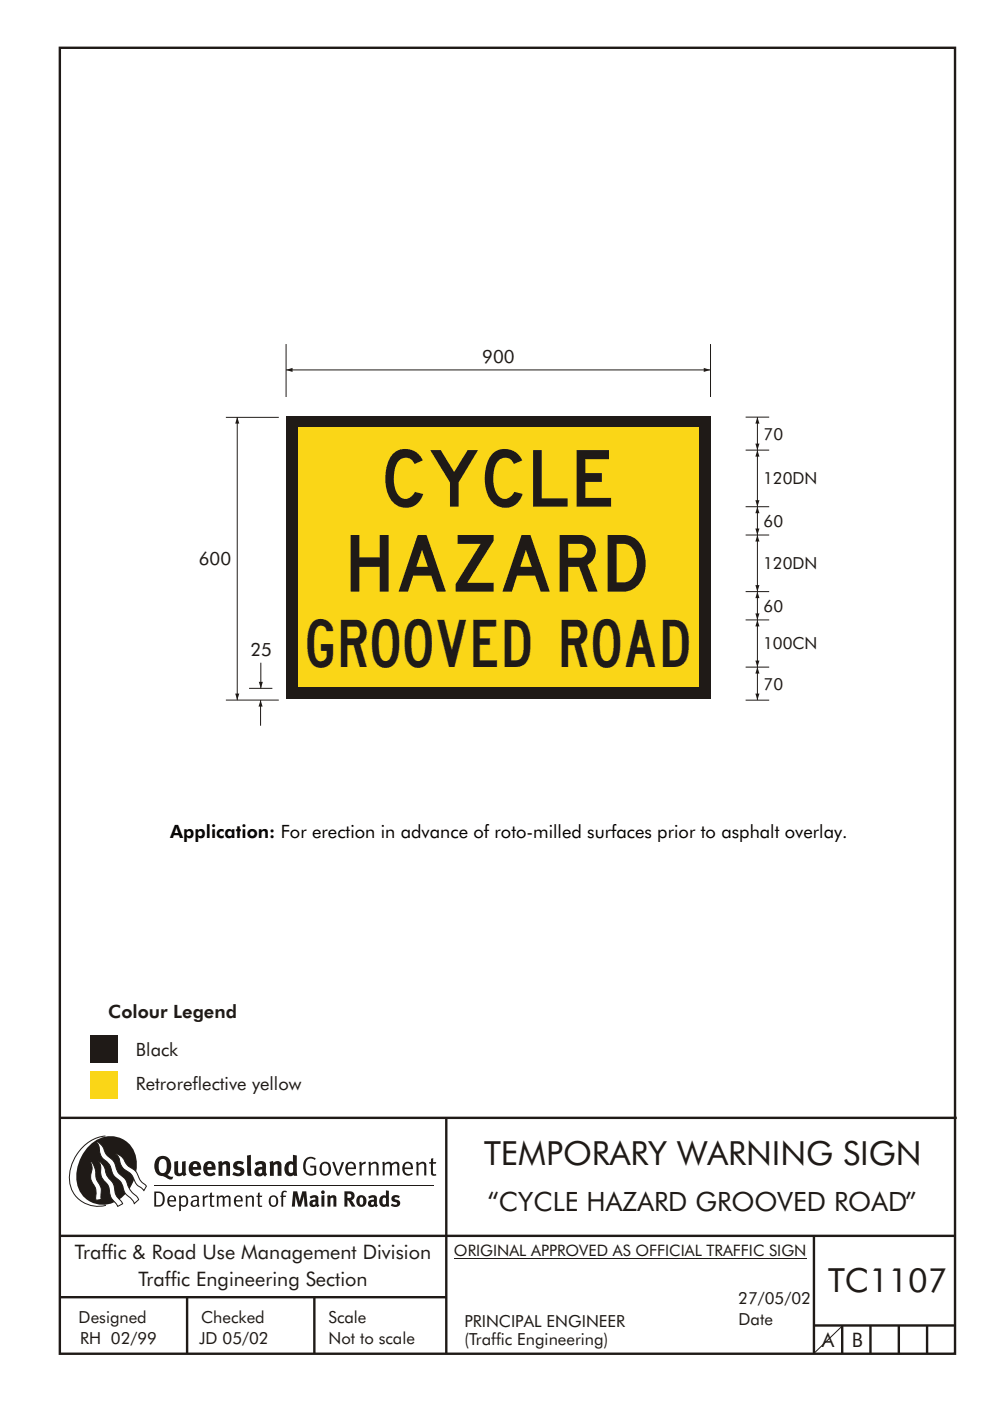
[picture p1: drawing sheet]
<svg xmlns="http://www.w3.org/2000/svg" width="210mm" height="297mm" viewBox="0 0 210 297" stroke-linecap="round" stroke-linejoin="round" font-family="sans-serif">
<g fill="none" stroke="#1f1a17" stroke-width=".51">
<path d="M12.7 10.1h189.9v276.9h-189.9zM12.7 237h190.3M94.7 236.9v50.1M12.7 262h190M12.7 275h82M39.7 275v12M66.7 275v12M172.7 262v25M172.7 281h30M178.7 281v6M184.7 281v6M190.7 281v6"/>
<path d="M196.7 281v6"/>
</g>
<path d="M19.1 219.4h5.9v5.9h-5.9z" fill="#1f1a17"/>
<path d="M19.1 227.1h5.9v5.9h-5.9z" fill="#fad617"/>
<path d="M158.2 88.4h5M158.2 95.4h5M158.2 107.4h5M158.2 113.4h5M158.2 125.4h5M158.2 131.4h5M158.2 141.4h5M158.2 148.4h5M96.3 266.7h74.7" fill="none" stroke="#1f1a17" stroke-width=".21"/>
<path d="M60.7 88.1h90v60h-90z" fill="#1f1a17"/>
<path d="M63.2 90.6h85v55h-85z" fill="#fad617"/>
<path d="M160.7 95.4v12" fill="none" stroke="#1f1a17" stroke-width=".21"/>
<g fill="#1f1a17">
<path d="M160.3 106.1h.8l-.4 1.3z" fill-rule="evenodd"/>
<path d="M160.7 95.4l.4 1.4h-.8z" fill-rule="evenodd"/>
</g>
<path d="M160.7 113.4v12" fill="none" stroke="#1f1a17" stroke-width=".21"/>
<g fill="#1f1a17">
<path d="M160.3 124.1h.8l-.4 1.3z" fill-rule="evenodd"/>
<path d="M160.7 113.4l.4 1.4h-.8z" fill-rule="evenodd"/>
</g>
<path d="M160.7 131.4v10" fill="none" stroke="#1f1a17" stroke-width=".21"/>
<g fill="#1f1a17">
<path d="M160.3 140.1h.8l-.4 1.3z" fill-rule="evenodd"/>
<path d="M160.7 131.4l.4 1.4h-.8z" fill-rule="evenodd"/>
</g>
<path d="M160.7 88.4v7" fill="none" stroke="#1f1a17" stroke-width=".21"/>
<g fill="#1f1a17">
<path d="M160.7 88.4l.4 1.4h-.8l.4-1.4 .4 1.4z" fill-rule="evenodd"/>
<path d="M160.3 94.1h.8l-.4 1.3 .4-1.3-.4 1.3z" fill-rule="evenodd"/>
</g>
<path d="M160.7 141.4v7" fill="none" stroke="#1f1a17" stroke-width=".21"/>
<g fill="#1f1a17">
<path d="M160.7 141.4l.4 1.4h-.8l.4-1.4 .4 1.4z" fill-rule="evenodd"/>
<path d="M160.3 147.1h.8l-.4 1.3 .4-1.3-.4 1.3z" fill-rule="evenodd"/>
</g>
<path d="M160.7 107.4v6" fill="none" stroke="#1f1a17" stroke-width=".21"/>
<g fill="#1f1a17">
<path d="M160.7 107.4l.4 1.4h-.8l.4-1.4 .4 1.4z" fill-rule="evenodd"/>
<path d="M160.3 112.1h.8l-.4 1.3 .4-1.3-.4 1.3z" fill-rule="evenodd"/>
</g>
<path d="M160.7 125.4v6" fill="none" stroke="#1f1a17" stroke-width=".21"/>
<g fill="#1f1a17">
<path d="M160.7 125.4l.4 1.4h-.8l.4-1.4 .4 1.4z" fill-rule="evenodd"/>
<path d="M160.3 130.1h.8l-.4 1.3 .4-1.3-.4 1.3z" fill-rule="evenodd"/>
</g>
<path d="M60.7 78.4h90" fill="none" stroke="#1f1a17" stroke-width=".21"/>
<g fill="#1f1a17">
<path d="M60.7 78.4l1.4-.4v.9l-1.4-.5 1.4-.4z" fill-rule="evenodd"/>
<path d="M149.3 78l1.4 .4-1.4 .5v-.9l1.4 .4z" fill-rule="evenodd"/>
</g>
<path d="M50.3 88.4v60" fill="none" stroke="#1f1a17" stroke-width=".21"/>
<g fill="#1f1a17">
<path d="M49.9 147.1h.9l-.5 1.3z" fill-rule="evenodd"/>
<path d="M50.3 88.4l.5 1.4h-.9z" fill-rule="evenodd"/>
</g>
<path d="M60.7 72.9v11.3M150.7 72.9v11.3M52.8 145.9h5M55.3 148.4v5.5" fill="none" stroke="#1f1a17" stroke-width=".21"/>
<path d="M55.3 148.4l.4 1.4h-.8l.4-1.4 .4 1.4z" fill-rule="evenodd" fill="#1f1a17"/>
<path d="M55.3 140.5v5.4" fill="none" stroke="#1f1a17" stroke-width=".21"/>
<path d="M54.9 144.6h.9l-.5 1.3z" fill-rule="evenodd" fill="#1f1a17"/>
<path d="M47.9 88.5h11.2M47.9 148.4h11.2" fill="none" stroke="#1f1a17" stroke-width=".21"/>
<g fill="#1f1a17">
<path d="M64.9 245.6a1.61 1.61 0 0 1 2.1 .1l-.2 .2a1.17 1.17 0 0 0-1.4-.1 1.17 1.17 0 0 0-.6 1.2 1.42 1.42 0 0 0 1.2 1.9l.7-.2v-1.2h-.8l-.1-.4h1.3v1.9a1.82 1.82 0 0 1-2.2-.1 1.82 1.82 0 0 1-.6-2.1l.2-.7z" fill-rule="evenodd"/>
<path d="M68.2 246.6a1.77 1.77 0 0 0 .4 2.6 1.39 1.39 0 0 0 1.4-.5 1.39 1.39 0 0 0 .2-1.5 1.19 1.19 0 0 0-2-.6zM68.5 246.8a.83 .83 0 0 1 1 .1 .83 .83 0 0 1 .2 1 .75 .75 0 0 1-.6 1 .75 .75 0 0 1-.8-.8v-.9z" fill-rule="evenodd"/>
<path d="M70.5 246.4l.4-.1 .8 2.4 .8-2.3h.5l-1.1 2.8h-.4z" fill-rule="evenodd"/>
<path d="M73.6 246.7a1.74 1.74 0 0 0 .5 2.5h.9l.5-.3-.2-.3a.89 .89 0 0 1-1.1 .2 .89 .89 0 0 1-.4-.9h1.7a1.15 1.15 0 0 0-.4-1.4 1.15 1.15 0 0 0-1.5 .2zM74 246.9a.67 .67 0 0 1 .8-.1 .67 .67 0 0 1 .3 .7h-1.3z" fill-rule="evenodd"/>
<path d="M76.2 246.4l.4-.1 .1 .5 .5-.4 .5-.1-.2 .5a.61 .61 0 0 0-.8 .6v1.8h-.4z" fill-rule="evenodd"/>
<path d="M78.1 246.4l.5-.1 .1 .5a.89 .89 0 0 1 .9-.5 .89 .89 0 0 1 .7 .8v2.1h-.4v-2.1l-.1-.3-.3-.1-.8 .4v2.1h-.4z" fill-rule="evenodd"/>
<path d="M81.1 246.4l.4-.1 .1 .4a.83 .83 0 0 1 .8-.4 .83 .83 0 0 1 .7 .5 .86 .86 0 0 1 .9-.5 .86 .86 0 0 1 .7 .8v2.1h-.4l-.1-2.3a.5 .5 0 0 0-.8 0l-.2 .2v2.1h-.5v-2.2l-.4-.3-.7 .4v2.1h-.4z" fill-rule="evenodd"/>
<path d="M85.7 246.7a1.74 1.74 0 0 0 .5 2.5h.9l.5-.3-.2-.3a.89 .89 0 0 1-1.1 .2 .89 .89 0 0 1-.4-.9h1.7a1.15 1.15 0 0 0-.5-1.4 1.15 1.15 0 0 0-1.4 .2zM86 246.9a.67 .67 0 0 1 .9-.1 .67 .67 0 0 1 .3 .7h-1.3z" fill-rule="evenodd"/>
<path d="M88.3 246.4l.4-.1 .1 .5a.89 .89 0 0 1 .9-.5 .89 .89 0 0 1 .7 .8v2.1h-.4v-2.1l-.1-.3-.3-.1-.8 .4v2.1h-.4z" fill-rule="evenodd"/>
<path d="M91.5 245.7l.4-.2v.9h.7l-.2 .3h-.5v2.1l.1 .1h.5l.1 .3a.71 .71 0 0 1-1.2-.5v-2h-.3v-.3h.3z" fill-rule="evenodd"/>
<path d="M37 246.3l.8-.2v2a.46 .46 0 0 0 .2 .7 .46 .46 0 0 0 .6-.3v-2.2l.8-.1v2.3l.2 .6-.6 .3-.2-.3a1.03 1.03 0 0 1-1.2 .2 1.03 1.03 0 0 1-.6-1z" fill-rule="evenodd"/>
<path d="M40.4 246.6a1.64 1.64 0 0 0 0 2.3 1.64 1.64 0 0 0 2.3 .1l-.4-.5a.78 .78 0 0 1-.9 .3 .78 .78 0 0 1-.5-.8h1.8a1.37 1.37 0 0 0-.6-1.6 1.37 1.37 0 0 0-1.7 .2zM41 246.9a.48 .48 0 0 1 .7-.1 .48 .48 0 0 1 .2 .6h-1z" fill-rule="evenodd"/>
<path d="M43.5 246.6a1.65 1.65 0 0 0-.2 2 1.65 1.65 0 0 0 1.9 .7l.5-.3-.3-.5a.78 .78 0 0 1-.9 .3 .78 .78 0 0 1-.5-.8h1.8a1.37 1.37 0 0 0-.6-1.6 1.37 1.37 0 0 0-1.7 .2zM44.1 246.9a.48 .48 0 0 1 .6-.1 .48 .48 0 0 1 .2 .6h-.9z" fill-rule="evenodd"/>
<path d="M46.3 246.4l.7-.3 .1 .4a.95 .95 0 0 1 1-.3 .95 .95 0 0 1 .7 .9v2.2h-.8v-2.3l-.3-.2-.5 .3v2.2h-.8z" fill-rule="evenodd"/>
<path d="M49.7 246.5a1.73 1.73 0 0 1 2-.1l-.2 .6-.6-.2a.42 .42 0 0 0-.6 .3l.2 .2a1.23 1.23 0 0 1 1.4 1 1.47 1.47 0 0 1-2.3 .9l-.3-.1 .3-.6 .7 .3a.47 .47 0 0 0 .7-.3 .87 .87 0 0 0-1-.6l-.4-.2-.1-.4z" fill-rule="evenodd"/>
<path d="M54.1 246.6l.3 .6 .3-.2a.62 .62 0 0 1 .9 0v.4a1.21 1.21 0 0 0-1.3 .3 1.21 1.21 0 0 0-.2 1.4 1.19 1.19 0 0 0 1.7 0l.5 .3 .4-.4-.3-.4v-1.3a.96 .96 0 0 0-1.3-1.1zM55 248.1l.6-.1v.6a.43 .43 0 0 1-.6 .1 .43 .43 0 0 1 0-.6z" fill-rule="evenodd"/>
<path d="M57.2 246.4l.7-.3 .1 .4a.95 .95 0 0 1 1-.3 .95 .95 0 0 1 .7 .9v2.2h-.8v-2.3l-.3-.2-.5 .3v2.2h-.8z" fill-rule="evenodd"/>
<path d="M62.2 244.8v1.6a1.29 1.29 0 0 0-1.4 .1 1.29 1.29 0 0 0-.5 1.3 1.24 1.24 0 0 0 .5 1.4 1.24 1.24 0 0 0 1.5-.1l.1 .2h.7l-.1-4.3zM61.5 246.9h.4l.3 .1v1.5l-.3 .2a.48 .48 0 0 1-.6-.5 1.52 1.52 0 0 1 .2-1.3z" fill-rule="evenodd"/>
<path d="M52.4 245l.8-.2 .2 4.5h-.8l-.1-.2z" fill-rule="evenodd"/>
</g>
<path d="M22.4 240.9a9 9 0 0 0-7.4 10.8 6.2 6.2 0 0 0 7.5 3.9M32.7 251.4h59.4" fill="none" stroke="#1f1a17" stroke-width=".21"/>
<path d="M19.1 242.7a5.7 5.7 0 0 1 6.5-1.4 5.7 5.7 0 0 1 3.4 5.7 8.6 8.6 0 0 1-6.2 8.4 5.7 5.7 0 0 1-6.5-7.1 9.9 9.9 0 0 1 2.8-5.6z" fill-rule="evenodd" fill="#1f1a17"/>
<path d="M24.4 244.6a3.1 3.1 0 0 1 2.3 2.1l.8 .8a3.2 3.2 0 0 1 2 2.3l.4 .7 1.2 1-.6 .9-.2-.3a3.5 3.5 0 0 1-1.9-2 3.8 3.8 0 0 0-2.1-2.2 3.5 3.5 0 0 1-1-2.3zM20.4 242a3.4 3.4 0 0 1 1.9 2.4l.7 .9a3.3 3.3 0 0 1 1.7 2.5 4.4 4.4 0 0 0 1.7 2l.3 .3a6.1 6.1 0 0 0 2.5 3.7l.2 .5-.9 .9a6.1 6.1 0 0 0-1.9-2.2l-.4-.7a3.6 3.6 0 0 0-1.9-2.8l-.6-1.1a3.6 3.6 0 0 0-1.9-2.8 3.7 3.7 0 0 1-.8-2.4zM21 246.2a3.4 3.4 0 0 1 1.5 2.7l.6 .9a3.8 3.8 0 0 1 1.4 3.1l.3 .8 1.2 1.5-1 .6-.5-.8a3.2 3.2 0 0 1-1.3-2.8 4.3 4.3 0 0 0-1.4-2.2 4.7 4.7 0 0 1-.5-2.9zM19.2 246.1a5.1 5.1 0 0 1 1.2 3.7l.3 .7a3.1 3.1 0 0 1 .7 3l.1 .8-1.1 .2-.1-.8a3.5 3.5 0 0 0-.9-3.2 3.6 3.6 0 0 1 .1-2.6z" fill-rule="evenodd" fill="#fff" stroke="#1f1a17" stroke-width=".21"/>
<g fill="#1f1a17">
<path d="M33.4 245.5a2.51 2.51 0 0 0 .4 3.7l.8 .2a2.78 2.78 0 0 0 2 .6l.2-.5h-.6l-.7-.4a2.56 2.56 0 0 0 0-3.8 1.83 1.83 0 0 0-2.1 .2zM34 245.9a.87 .87 0 0 1 1 0 .87 .87 0 0 1 .4 .9v.4a1.17 1.17 0 0 1-.9 1.5h-.3a2.38 2.38 0 0 1-.2-2.8z" fill-rule="evenodd"/>
<path d="M33.1 252.9v2.6a1.12 1.12 0 0 0 1.2-.3 1.12 1.12 0 0 0 .2-1.1l-.1-.6-.3-.4zM32.7 252.6h1.1a1.67 1.67 0 0 1 1.2 1.7 1.67 1.67 0 0 1-1.3 1.5h-1zM36.1 253.9l-.2 .6h1.1a.55 .55 0 0 0-.3-.7 .55 .55 0 0 0-.6 .1zM35.8 253.8a.95 .95 0 0 1 1.2-.2 .95 .95 0 0 1 .4 1.1h-1.5a.72 .72 0 0 0 .4 .8 .72 .72 0 0 0 .9-.1l.1 .2a1.15 1.15 0 0 1-1.5 0 1.15 1.15 0 0 1-.2-1.5zM38.4 254.1v1.2a.7 .7 0 0 0 .9 .1 .7 .7 0 0 0 .2-.9 .61 .61 0 0 0-.4-.7 .61 .61 0 0 0-.7 .3zM38 253.5l.3-.1 .1 .4a.95 .95 0 0 1 1.2-.1 .95 .95 0 0 1 .3 1.1 .92 .92 0 0 1-.5 1 .92 .92 0 0 1-1-.2v1.1l-.4 .1zM40.9 254.9a.5 .5 0 0 0 .2 .7 .5 .5 0 0 0 .7-.3v-.7zM40.5 253.8a1 1 0 0 1 1.7 .2v1.4l.2 .3-.2 .2-.3-.3a.78 .78 0 0 1-1.4-.1 .78 .78 0 0 1 .8-1.1h.5a.58 .58 0 0 0-.3-.7 .58 .58 0 0 0-.7 .3zM43 253.5l.3-.1 .1 .4 .3-.3h.5l-.2 .3a.52 .52 0 0 0-.6 .6v1.4h-.4zM44.6 252.9l.4-.1-.1 .7h.6l-.1 .3h-.5v1.5a.35 .35 0 0 0 .6 .3v.2a.57 .57 0 0 1-.6 .1 .57 .57 0 0 1-.3-.5v-1.6h-.3v-.3h.3zM45.9 253.5l.4-.1 .1 .4 .2-.2a.64 .64 0 0 1 1 .2 .7 .7 0 0 1 .8-.4 .7 .7 0 0 1 .5 .7v1.7h-.4v-1.7l-.2-.3-.7 .3v1.7h-.3v-1.6a.38 .38 0 0 0-.3-.5 .38 .38 0 0 0-.5 .3l-.1 .1v1.7h-.4zM50.2 253.9l-.2 .6h1.1a.55 .55 0 0 0-.2-.7 .55 .55 0 0 0-.7 .1zM49.9 253.8a.95 .95 0 0 1 1.2-.2 .95 .95 0 0 1 .4 1.1h-1.5a.72 .72 0 0 0 .4 .8 .72 .72 0 0 0 .9-.1l.1 .2a1.15 1.15 0 0 1-1.5 0 1.15 1.15 0 0 1-.2-1.5zM52.1 253.5l.3-.1 .1 .4a.72 .72 0 0 1 .8-.4 .72 .72 0 0 1 .6 .7v1.7h-.4v-1.5a.45 .45 0 0 0-.3-.6 .45 .45 0 0 0-.5 .3l-.2 .1v1.7h-.3zM54.7 252.9l.4-.1v.7h.6l-.1 .3h-.5v1.5a.35 .35 0 0 0 .5 .3v.2a.57 .57 0 0 1-.6 .1 .57 .57 0 0 1-.3-.5v-1.6h-.3v-.3h.3zM57.6 253.9l-.2 .7a.65 .65 0 0 0 .3 .9 .65 .65 0 0 0 .8-.3l.1-.1a.93 .93 0 0 0-.7-1.4zM57.3 253.8a1.12 1.12 0 0 1 1.4 0 1.12 1.12 0 0 1 .2 1.4 1.01 1.01 0 0 1-1.2 .7 1.01 1.01 0 0 1-.7-1.2zM59.9 252.6l.5-.2 .5 .2-.2 .2-.3-.1-.3 .2v.6h.6l-.1 .3h-.5v2h-.4v-2h-.2v-.3h.2zM62.2 252.6l-.3 3.2h.7l.1-2.2 .6 2.2h.5l.7-2.2 .1 2.2h.7l-.3-3.2h-.9l-.5 2.1-.5-2.1zM65.7 253.7l.3 .5a.51 .51 0 0 1 .5-.3 .51 .51 0 0 1 .4 .4v.1a.88 .88 0 0 0-1.1 .3 .88 .88 0 0 0 .2 1.1 .9 .9 0 0 0 1.1-.1l.3 .3 .4-.4-.3-.3v-1.1a.87 .87 0 0 0-.4-.8 .87 .87 0 0 0-1 .1zM66.4 254.9l.5-.1v.5l-.1 .1h-.3l-.2-.1zM68.2 253.5v2.3h.6v-2.4zM68.1 252.8a.4 .4 0 0 0 .8 0 .4 .4 0 0 0-.8 0zM69.4 253.5l.1 2.3h.6v-1.7a.33 .33 0 0 1 .4-.2 .33 .33 0 0 1 .2 .4v1.5h.7v-1.7a.75 .75 0 0 0-.6-.7 .75 .75 0 0 0-.8 .3v-.3zM73.1 252.6v3.2h.6v-1.3l.3 .2 .7 1.1h.7l-.9-1.4a.94 .94 0 0 0 .7-1 .94 .94 0 0 0-.9-.8zM73.7 253.1a.51 .51 0 0 1 .7 .1 .51 .51 0 0 1-.1 .8h-.6zM75.9 253.7a1.19 1.19 0 0 0-.1 1.8 1.19 1.19 0 0 0 1.7-.1 1.19 1.19 0 0 0 0-1.6 1.19 1.19 0 0 0-1.6-.1zM76.5 253.9h.2a.99 .99 0 0 1 0 1.5 1.06 1.06 0 0 1-.2-1.5zM78.1 253.7l.3 .5a.51 .51 0 0 1 .5-.3 .51 .51 0 0 1 .4 .4v.1a.88 .88 0 0 0-1.1 .3 .88 .88 0 0 0 .2 1.1 .9 .9 0 0 0 1.1-.1l.3 .3 .4-.4-.2-.3v-1.1a.87 .87 0 0 0-.5-.8 .87 .87 0 0 0-1 .1zM78.9 254.9l.4-.1v.5l-.1 .1h-.3l-.2-.1zM81.9 252.4v1.2a1.2 1.2 0 0 0-1.4 .5 1.2 1.2 0 0 0 .2 1.5l.5 .3 .8-.2v.1h.6l-.1-3.3zM81.4 254l.5 .1-.1 1.2a.46 .46 0 0 1-.5 0 .46 .46 0 0 1-.2-.6zM83.3 253.6a.79 .79 0 0 0-.2 1 .79 .79 0 0 0 1 .3 .33 .33 0 0 1 0 .5 .33 .33 0 0 1-.5 0l-.5-.2-.2 .4a1.15 1.15 0 0 0 1.2 .3 1.15 1.15 0 0 0 .8-1 1.49 1.49 0 0 0-1.2-.7 .4 .4 0 0 1 .3-.4 .4 .4 0 0 1 .4 .1l.2 .1 .2-.4a1.47 1.47 0 0 0-1.5 0z" fill-rule="evenodd"/>
</g>
<path d="M178.7 281.2l-6 5.7" fill="none" stroke="#1f1a17" stroke-width=".21"/>
<g font-size="12" fill="#1f1a17">
<text x="81.7" y="107.4">CYCLE</text>
<text x="74.4" y="125.4">HAZARD</text>
</g>
<text font-size="10" fill="#1f1a17" x="65.2" y="141.4">GROOVED ROAD</text>
<g font-size="7.1" fill="#1f1a17">
<text x="102.7" y="247">TEMPORARY WARNING SIGN</text>
<text x="175.7" y="274">TC1107</text>
</g>
<text font-size="5.6" fill="#1f1a17" x="103.4" y="256.7">“CYCLE HAZARD GROOVED ROAD”</text>
<g font-size="4.2" fill="#1f1a17">
<text x="15.9" y="267">Traffic &amp; Road Use Management Division</text>
<text x="29.4" y="272.6">Traffic Engineering Section</text>
<text x="174.4" y="285.5">A</text>
<text x="180.7" y="285.5">B</text>
</g>
<g font-size="3.9" fill="#1f1a17">
<text x="102.3" y="77.1">900</text>
<text x="42.2" y="119.8">600</text>
<text x="53.1" y="139.1">25</text>
<text x="23" y="215.8">Colour Legend</text>
<text x="28.9" y="223.8">Black</text>
<text x="28.9" y="231.1">Retroreflective yellow</text>
</g>
<text font-size="3.9" x="36.1" y="177.7">Application: For erection in advance of roto-milled surfaces prior to asphalt overlay.</text>
<g font-size="3.5" fill="#1f1a17">
<text x="162" y="93.2">70</text>
<text x="161.9" y="102.7">120DN</text>
<text x="162" y="111.7">60</text>
<text x="161.9" y="120.7">120DN</text>
<text x="162" y="129.7">60</text>
<text x="161.9" y="137.7">100CN</text>
<text x="162" y="146.2">70</text>
<text x="16.7" y="280.5">Designed</text>
<text x="42.7" y="280.5">Checked</text>
<text x="69.7" y="280.5">Scale</text>
<text x="98.5" y="281.4">PRINCIPAL ENGINEER</text>
<text x="156.6" y="276.5">27/05/02</text>
<text x="156.7" y="281">Date</text>
<text x="17" y="284.9">RH 02/99</text>
<text x="42.3" y="284.9">JD 05/02</text>
<text x="69.7" y="285">Not to scale</text>
<text x="98.5" y="285.1">(Traffic Engineering)</text>
</g>
<text font-size="3.4" fill="#1f1a17" x="96.3" y="266.3">ORIGINAL APPROVED AS OFFICIAL TRAFFIC SIGN</text>
</svg>
